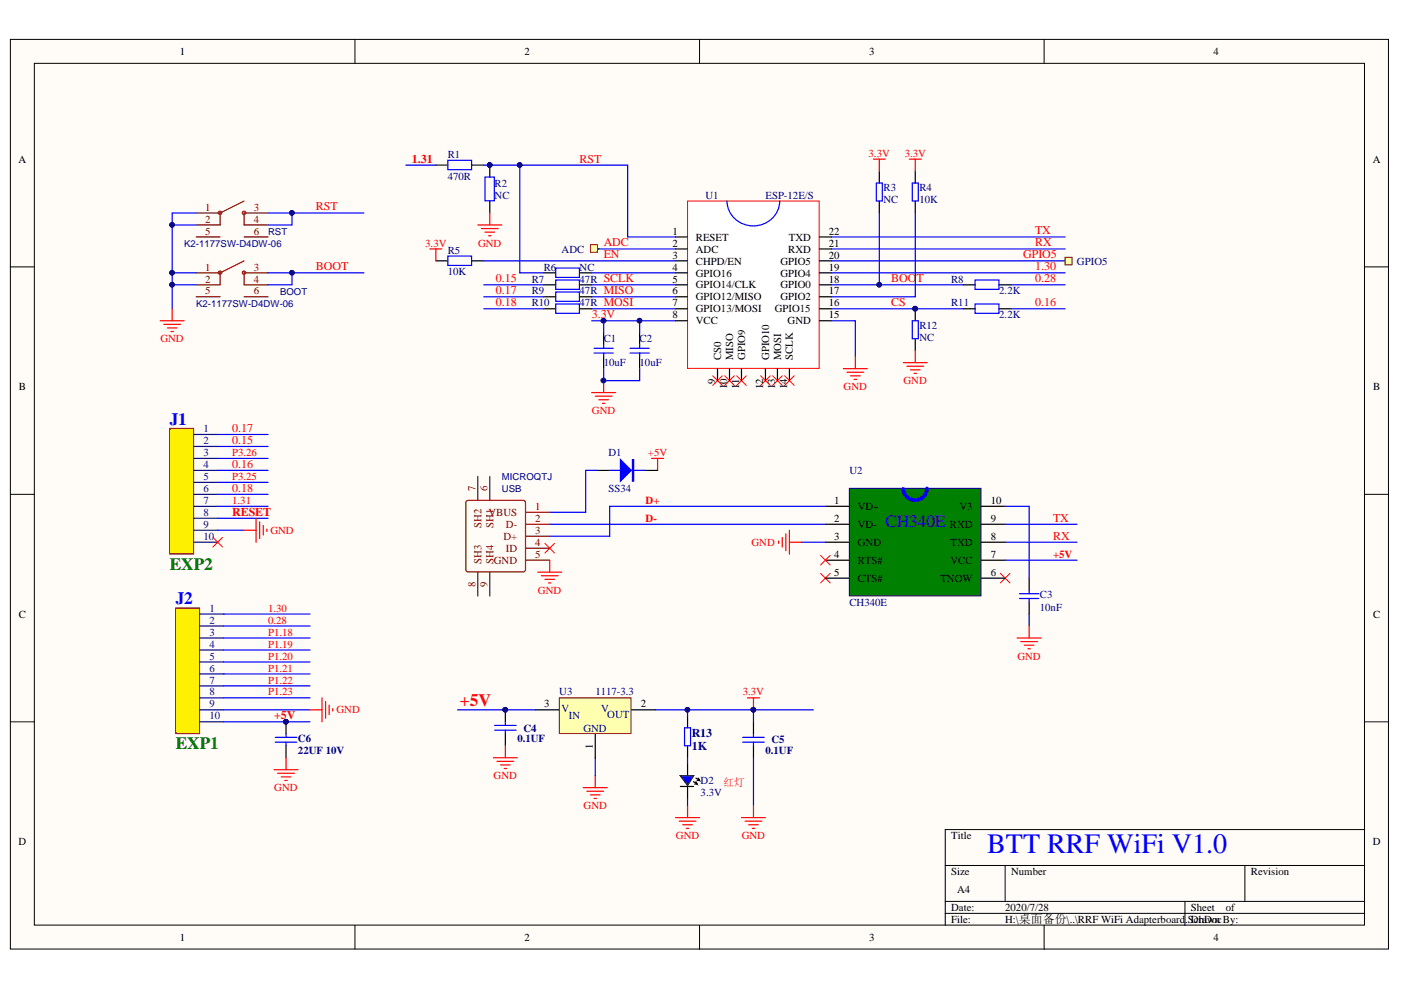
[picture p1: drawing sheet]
<svg xmlns="http://www.w3.org/2000/svg" width="297mm" height="210mm" viewBox="0 0 297 210" stroke-linecap="round" stroke-linejoin="round" font-family="sans-serif">
<g fill="#fffcf8" stroke="#000" stroke-width=".21">
<path d="M2.2 8.4h292.2v192.8h-292.2z"/>
<path d="M7.3 13.4h282v182.7h-282z"/>
</g>
<g fill="none" stroke="#000" stroke-width=".21">
<path d="M75.3 8.4v5M148.3 8.4v5M221.4 8.4v5M2.2 56.6h5.1M289.3 56.6h5.1M2.2 104.8h5.1M289.3 104.8h5.1M2.2 153h5.1M289.3 153h5.1M289.3 175.9h-88.9v20.3M75.3 196.2v5.1M148.3 196.2v5.1"/>
<path d="M200.4 183.5h88.9M200.4 191.1h88.9M200.4 193.7h88.9M213.1 183.5v7.6M221.4 196.2v5.1M251.2 191.1v5.1M263.9 183.5v7.6"/>
</g>
<g fill="none" stroke="#00f" stroke-width=".25">
<path d="M86.1 35h6.3M95 34h5v2h-5zM102.8 37.5h2v5.1h-2zM95 54.3h5v2h-5zM176.3 57.9h49.5M206.7 59.4h5.1v2h-5.1zM125.4 68h17.8M125.4 60.4h17.8M125.4 62.9h17.8M125.4 65.5h17.8M126 74.9h4M126 73.8h4"/>
<path d="M128 78.2v2.5h7.6v-2.5M128 68v2.5M128 73.1v.7M128 74.9v.7M133.6 74.9h4M133.6 73.8h4M135.6 68v2.5M135.6 73.1v.7M135.6 74.9v.7M176.3 65.5h27.9M176.3 68h5v7.6M176.3 60.4h27.9"/>
<path d="M206.7 64.5h5.1v1.9h-5.1zM214.4 60.4h11.4M214.4 65.5h11.4"/>
</g>
<g fill="#000080" stroke="#000080" stroke-width=".21">
<circle cx="135.6" cy="68" r=".48"/>
<circle cx="128" cy="68" r=".49"/>
<circle cx="194" cy="65.4" r=".48"/>
<circle cx="103.8" cy="35" r=".48"/>
<circle cx="128" cy="80.7" r=".49"/>
<circle cx="186.4" cy="60.4" r=".48"/>
</g>
<path d="M151.1 79.7l2 2M153.1 79.7l-2 2M153.7 79.7l2 2M155.7 79.7l-2 2M156.2 79.7l2 2M158.2 79.7l-2 2M161.3 79.7l2 2M163.3 79.7l-2 2M163.8 79.7l2 2M165.8 79.7l-2 2M166.4 79.7l2 2M168.4 79.7l-2 2" fill="none" stroke="#f00" stroke-width=".21"/>
<g fill="none" stroke="#000" stroke-width=".25">
<path d="M92.4 35h2.6M100 35h2.6M103.8 35v2.5M92.4 55.3h2.6M100 55.3h2.6M103.8 42.6v2.6M128 70.5v2.6M128 75.6v2.6M135.6 70.5v2.6M135.6 75.6v2.6M204.2 65.5h2.6M204.2 60.4h2.6"/>
<path d="M211.8 65.5h2.6M211.8 60.4h2.6"/>
</g>
<g fill="none" stroke="#f00" stroke-width=".25">
<path d="M101.3 47.7h5.1M102.1 48.5h3.5M102.8 49.2h2.1M103.6 50h.5M103.8 45.2v2.5M178.8 78.2h5.1M179.6 78.9h3.5M180.3 79.7h2.1M181.3 75.6v2.6M125.4 83.2h5.1M126.2 84h3.6M127 84.8h2"/>
<path d="M127.7 85.5h.5M128 80.7v2.5M181.1 80.4h.5"/>
</g>
<path d="M37.3 128.9h5v26.6h-5z" fill="#fdf101" stroke="#800000" stroke-width=".25"/>
<path d="M42.3 130.2h5.1M42.3 132.7h5.1M42.3 135.3h5.1M42.3 137.8h5.1M42.3 140.3h5.1M42.3 142.9h5.1M42.3 145.4h5.1M42.3 148h5.1M42.3 150.5h5.1M42.3 153h5.1" fill="none" stroke="#11037f" stroke-width=".25"/>
<path d="M36 90.9h5v26.6h-5z" fill="#fdf101" stroke="#800000" stroke-width=".25"/>
<path d="M41.1 92.1h5.1M41.1 94.7h5.1M41.1 97.2h5.1M41.1 99.7h5.1M41.1 102.3h5.1M41.1 104.8h5.1M41.1 107.4h5.1M41.1 109.9h5.1M41.1 112.4h5.1M41.1 115h5.1" fill="none" stroke="#11037f" stroke-width=".25"/>
<g fill="none" stroke="#00f" stroke-width=".25">
<path d="M117.8 59.4h5.1v2h-5.1zM102.6 65.5h12.7M102.6 62.9h12.7M102.6 60.4h12.7M117.8 64.5h5.1v1.9h-5.1zM117.8 61.9h5.1v2h-5.1zM46.2 97.2h10.6M46.2 92.1h10.6M46.2 94.7h10.6M46.2 99.7h10.6M126.7 99.7h-2.5v8.9h-7.6M46.2 102.3h10.6"/>
<path d="M46.2 107.4h10.6M46.2 109.9h10.6M46.2 112.4h5.6M46.2 104.8h10.6M116.6 111.2h58.4M169.9 115h5.1M47.4 132.7h18.3M47.4 130.2h18.3M47.4 135.3h18.3M47.4 137.8h18.3M216.2 126.9h4M216.2 125.9h4"/>
<path d="M218.2 125.1v.8M218.2 126.9v.8M47.4 153h18.3M47.4 150.5h18.3M47.4 140.3h18.3M47.4 142.9h18.3M47.4 145.4h18.3M47.4 148h18.3M58.4 156.3h4.5M58.4 157.4h4.5M60.6 155.6v.7M60.6 157.4v.7"/>
</g>
<circle cx="60.6" cy="153" r=".49" fill="#000080" stroke="#000080" stroke-width=".21"/>
<g fill="none" stroke="#f00" stroke-width=".25">
<path d="M138.2 97.2h2.5M139.4 97.2v2.5M51.8 112.4h2.5M54.3 109.9v5.1M55.1 110.7v3.5M55.8 111.4v2M56.6 112.2v.5M116.6 118.8v2.5M165.1 114.7v.5M165.8 114v2M166.6 113.2v3.5M167.4 112.4v5.1"/>
<path d="M167.4 115h2.5M114 121.3h5.1M114.8 122.1h3.5M115.5 122.8h2.1M116.3 123.6h.5M215.7 135.3h5M216.4 136h3.6M217.2 136.8h2M217.9 137.6h.6M218.2 132.7v2.6M65.7 150.5h2.6M68.3 148v5"/>
<path d="M69 148.7v3.6M69.8 149.5v2M70.6 150.2v.6M58.1 163.2h5.1M58.9 164h3.5M59.6 164.7h2.1M60.4 165.5h.5M60.6 160.7v2.5"/>
</g>
<path d="M45.1 114l2.1 2M47.2 114l-2.1 2M174 121.6l2 2M176 121.6l-2 2M212.1 121.6l2 2M214.1 121.6l-2 2" fill="none" stroke="#f00" stroke-width=".21"/>
<path d="M115.3 65.5h2.5M115.3 62.9h2.5M115.3 60.4h2.5M122.9 65.5h2.5M122.9 62.9h2.5M122.9 60.4h2.5M218.2 122.6v2.5M218.2 127.7v2.5M60.6 153v2.6M60.6 158.1v2.6" fill="none" stroke="#000" stroke-width=".25"/>
<path d="M218.2 130.2v2.5" fill="none" stroke="#000080" stroke-width=".25"/>
<path d="M180.1 103.5h27.9v22.8h-27.9z" fill="#008000" stroke="#000080" stroke-width=".21"/>
<g fill="none" stroke="#000" stroke-width=".25">
<path d="M175 107.4h5.1M175 111.2h5.1M175 115h5.1M175 118.8h5.1M208 107.4h5.1M208 111.2h5.1M208 115h5.1M208 118.8h5.1M175 122.6h5.1M208 122.6h5.1M107.1 150.5v2.5M107.1 155.6v2.5"/>
<path d="M145.8 151.8v2.5M145.8 158.1v2.6M144.2 164.5h2.8l-1.2 2zM144.2 166.7h2.8M145.8 161.9v2.6M145.8 166.7v2.6M147 165.7l.8 .5-.2-.5M147.3 166.2h.5M147.6 165l.7 .5-.2-.5M147.8 165.5h.5"/>
</g>
<path d="M196.5 103.5a2.53 2.53 0 0 1-2.4 2.5 2.53 2.53 0 0 1-2.6-2.4" fill="none" stroke="#00f" stroke-width=".76"/>
<g fill="none" stroke="#00f" stroke-width=".25">
<path d="M36.5 47.7h5.1M36.5 57.9h5.1M41.6 45.2h-5.1v20.3M56.8 45.2h20.4M56.8 57.9h20.4M61.9 45.2v2.5h-5.1M61.9 57.9v2.5h-5.1M36.5 60.4h5.1M175 107.4h-45.7v6.3h-12.7M213.1 107.4h5.1v15.2M213.1 115h15.3M213.1 111.2h15.3"/>
<path d="M213.1 118.8h15.3M104.9 154.8h4.5M104.9 153.8h4.5M107.1 153v.8M107.1 154.8v.8M145.1 154.3h1.3v3.8h-1.3z"/>
</g>
<g fill="none" stroke="#800" stroke-width=".25">
<path d="M41.6 57.9h5.1v2.5h-5.1M41.6 45.2h5.1v2.5h-5.1M41.6 50.2h5.1M51.8 50.2h5M56.8 57.9h-5v2.5h5M56.8 45.2h-5v2.5h5M41.6 62.9h5.1M51.8 62.9h5M98.8 106.3l.5-.2h11.6l.4 .2 .1 14.5-.2 .4-11.9 .1-.5-.3zM101.3 101v5.1M103.8 101v5.1M111.5 108.6h5.1"/>
<path d="M111.5 111.2h5.1M111.5 113.7h5.1M111.5 116.2h5.1M111.5 118.8h5.1M101.3 121.3v5.1M103.8 121.3v5.1"/>
</g>
<path d="M115.5 115.2l2.1 2.1M117.6 115.2l-2.1 2.1M174 117.8l2 2M176 117.8l-2 2" fill="none" stroke="#f00" stroke-width=".21"/>
<g fill="none" stroke="#900" stroke-width=".25">
<path d="M51.8 55.3l-5.1 2.6M51.8 42.6l-5.1 2.6"/>
<circle cx="46.6" cy="57.8" r=".36"/>
<circle cx="46.6" cy="45.1" r=".36"/>
<circle cx="51.7" cy="57.8" r=".36"/>
<circle cx="51.7" cy="45.1" r=".36"/>
</g>
<g fill="#000080" stroke="#000080" stroke-width=".21">
<circle cx="61.9" cy="45.1" r=".48"/>
<circle cx="61.9" cy="57.8" r=".48"/>
<circle cx="36.5" cy="47.7" r=".48"/>
<circle cx="36.5" cy="57.8" r=".48"/>
<circle cx="36.5" cy="60.4" r=".48"/>
<circle cx="107.1" cy="150.5" r=".48"/>
</g>
<g fill="none" stroke="#f00" stroke-width=".25">
<path d="M34 68h5M34.7 68.8h3.6M35.5 69.5h2M36.3 70.3h.5M36.5 65.5v2.5M107.1 158.1v2.6M104.6 160.7h5.1M105.4 161.4h3.5M106.1 162.2h2.1M106.9 162.9h.5M123.7 167h5M124.4 167.8h3.6"/>
<path d="M125.2 168.5h2M126 169.3h.5M126.2 164.5v2.5"/>
</g>
<path d="M126.2 160.7v3.8" fill="none" stroke="#000080" stroke-width=".25"/>
<path d="M144.2 164.5h2.8l-1.2 2z" fill="#00f"/>
<path d="M144.2 164.5h2.8l-1.2 2z" fill="none" stroke="#2d1b3e" stroke-width=".25"/>
<path d="M158.5 148h2.5M159.7 148v2.5M143.2 173.3h5.1M144 174.1h3.6M144.8 174.9h2M145.5 175.6h.5M145.8 170.8v2.5M157.2 173.3h5.1M158 174.1h3.5M158.7 174.9h2.1M159.5 175.6h.5M159.7 170.8v2.5" fill="none" stroke="#f00" stroke-width=".25"/>
<path d="M97 150.5h16.5M138.9 150.5h6.9v1.3M145.8 150.5h13.9v2.5M157.5 157.4h4.5M157.5 156.3h4.5M159.7 155.6v.7M159.7 157.4v.7M159.7 150.5h12.8M145.8 160.7v1.2M145.8 169.3v1.5M159.7 160.7v10.1" fill="none" stroke="#00f" stroke-width=".25"/>
<g fill="#000080" stroke="#000080" stroke-width=".21">
<circle cx="145.7" cy="150.5" r=".48"/>
<circle cx="159.7" cy="150.5" r=".48"/>
<circle cx="107.1" cy="150.5" r=".48"/>
</g>
<path d="M113.5 150.5h5.1M126.2 155.6v5.1M133.8 150.5h5.1M159.7 153v2.6M159.7 158.1v2.6" fill="none" stroke="#000" stroke-width=".25"/>
<path d="M118.6 148h15.2v7.5h-15.2z" fill="#ffffb0" stroke="#800000" stroke-width=".21"/>
<path d="M126.7 99.7h2.6M136.9 99.7h2.5" fill="none" stroke="#000" stroke-width=".25"/>
<path d="M129.3 99.7h7.6M134.1 97.5h.2v4.5h-.2zM134.2 97.5v4.5" fill="none" stroke="#00f" stroke-width=".25"/>
<path d="M131.5 97.5l2.3 2.2-2.3 2.3z" fill="#00f"/>
<g fill="none" stroke="#00f" stroke-width=".25">
<path d="M102.6 35h7.6M185.8 38.8h1.3v3.8h-1.3zM193.4 38.8h1.3v3.8h-1.3zM102.6 55.3h40.6M117.8 56.8h5.1v2h-5.1zM125.4 57.9h17.8M126.7 52.8h16.5M143.2 50.2h-10.1v-15.2h-22.9v22.9h5.1M176.3 50.2h49.5M176.3 52.8h49.5M176.3 55.3h49.5M186.4 45.2v15.2"/>
<path d="M194.1 45.2v17.7h-17.8M193.4 68h1.3v3.8h-1.3zM131.5 97.5l2.3 2.2-2.3 2.3z"/>
</g>
<path d="M186.4 36.3v2.5M194.1 36.3v2.5M115.3 57.9h2.5M122.9 57.9h2.5M186.4 42.6v2.6M194.1 42.6v2.6M225.8 55.3h.1M194.1 65.5v2.5M194.1 71.8v2.6" fill="none" stroke="#000" stroke-width=".25"/>
<path d="M185.2 33.7h2.5M186.4 33.7v2.6M192.8 33.7h2.5M194.1 33.7v2.6M91.1 52.8h2.6M92.4 52.8v2.5M191.5 76.9h5.1M192.3 77.7h3.5M193 78.4h2.1M193.8 79.2h.5M194.1 74.4v2.5" fill="none" stroke="#f00" stroke-width=".25"/>
<g fill="#000080" stroke="#000080" stroke-width=".21">
<circle cx="186.4" cy="60.4" r=".48"/>
<circle cx="194" cy="65.4" r=".48"/>
<circle cx="110.2" cy="35" r=".48"/>
<circle cx="103.8" cy="35" r=".48"/>
</g>
<path d="M225.8 54.6h1.5v1.6h-1.5z" fill="#ffffb0" stroke="#800000" stroke-width=".21"/>
<path d="M126.7 52.8h.1" fill="none" stroke="#000" stroke-width=".25"/>
<path d="M125.2 51.9h1.5v1.6h-1.5z" fill="#ffffb0" stroke="#800000" stroke-width=".21"/>
<path d="M145.8 42.6h27.9v35.5h-27.9z" fill="#fff" stroke="#f00" stroke-width=".21"/>
<g fill="none" stroke="#000" stroke-width=".25">
<path d="M143.2 57.9h2.6M143.2 55.3h2.6M143.2 52.8h2.6M143.2 50.2h2.6M173.7 57.9h2.6M173.7 55.3h2.6M173.7 52.8h2.6M173.7 50.2h2.6M143.2 68h2.6M143.2 65.5h2.6M143.2 62.9h2.6M143.2 60.4h2.6"/>
<path d="M152.1 78.2v2.5M154.7 78.2v2.5M157.2 78.2v2.5M162.3 78.2v2.5M164.8 78.2v2.5M167.4 78.2v2.5M173.7 68h2.6M173.7 65.5h2.6M173.7 62.9h2.6M173.7 60.4h2.6"/>
</g>
<path d="M165.3 42.6a5.6 5.6 0 0 1-5.6 5.3 5.6 5.6 0 0 1-5.6-5.3" fill="none" stroke="#00f" stroke-width=".25"/>
<text font-size="6" fill="#00f" x="209.3" y="181">BTT RRF WiFi V1.0</text>
<g font-size="3.7" fill="#00f">
<text x="36" y="90.1">J1</text>
<text x="187.7" y="111.6">CH340E</text>
<text x="37.3" y="128.1">J2</text>
</g>
<g font-size="3.7" fill="#008000">
<text x="36" y="120.8">EXP2</text>
<text x="37.3" y="158.9">EXP1</text>
</g>
<text font-size="3.7" fill="#f00" x="97.5" y="149.7">+5V</text>
<g font-size="2.5" fill="#f00">
<text x="87.3" y="34.5">1.31</text>
<text x="122.9" y="34.5">RST</text>
<text x="67" y="44.6">RST</text>
<text x="128" y="52.2">ADC</text>
<text x="219.5" y="49.7">TX</text>
<text x="219.5" y="52.2">RX</text>
<text x="67" y="57.3">BOOT</text>
<text x="105.1" y="59.9">0.15</text>
<text x="128" y="54.8">EN</text>
<text x="189" y="59.9">BOOT</text>
<text x="216.9" y="54.8">GPIO5</text>
<text x="219.5" y="57.3">1.30</text>
<text x="219.5" y="59.9">0.28</text>
<text x="105.1" y="62.4">0.17</text>
<text x="105.1" y="64.9">0.18</text>
<text x="189" y="64.9">CS</text>
<text x="219.5" y="64.9">0.16</text>
<text x="125.5" y="67.5">3.3V</text>
<text x="49.2" y="91.6">0.17</text>
<text x="49.2" y="94.1">0.15</text>
<text x="49.2" y="99.2">0.16</text>
<text x="49.2" y="104.2">0.18</text>
<text x="49.2" y="109.4">RESET</text>
<text x="223.3" y="110.6">TX</text>
<text x="223.3" y="114.4">RX</text>
<text x="58.1" y="152.5">+5V</text>
</g>
<g font-size="2.5" fill="#000080">
<text x="146.6" y="156.3">R13</text>
<text x="146.6" y="159.1">1K</text>
</g>
<g font-size="2.3">
<text x="38.1" y="11.7">1</text>
<text x="111.2" y="11.7">2</text>
<text x="184.3" y="11.7">3</text>
<text x="257.3" y="11.7">4</text>
<text x="3.9" y="34.5">A</text>
<text x="291.1" y="34.5">A</text>
<text x="142.6" y="49.7">1</text>
<text x="142.6" y="52.3">2</text>
<text x="147.5" y="51">RESET</text>
<text x="147.5" y="53.6">ADC</text>
<text x="167.1" y="53.6">RXD</text>
<text x="167.2" y="51">TXD</text>
<text x="175.7" y="52.3">21</text>
<text x="175.7" y="49.7">22</text>
<text x="142.6" y="54.8">3</text>
<text x="142.6" y="57.4">4</text>
<text x="142.6" y="59.9">5</text>
<text x="147.5" y="56.1">CHPD/EN</text>
<text x="147.5" y="58.6">GPIO16</text>
<text x="165.5" y="58.6">GPIO4</text>
<text x="165.5" y="56.1">GPIO5</text>
<text x="175.7" y="59.9">18</text>
<text x="175.7" y="57.4">19</text>
<text x="175.7" y="54.8">20</text>
<text x="142.6" y="62.4">6</text>
<text x="142.6" y="65">7</text>
<text x="147.5" y="61.2">GPIO14/CLK</text>
<text x="147.5" y="63.7">GPIO12/MISO</text>
<text x="165.5" y="63.7">GPIO2</text>
<text x="165.5" y="61.2">GPIO0</text>
<text x="175.7" y="65">16</text>
<text x="175.7" y="62.4">17</text>
<text x="142.6" y="67.5">8</text>
<text x="147.5" y="66.2">GPIO13/MOSI</text>
<text x="147.5" y="68.8">VCC</text>
<text x="164.3" y="66.2">GPIO15</text>
<text x="167" y="68.8">GND</text>
<text x="175.7" y="67.5">15</text>
<text x="152.9" y="76.4" transform="rotate(-90 152.9 76.4)">CS0</text>
<text x="155.4" y="76.4" transform="rotate(-90 155.4 76.4)">MISO</text>
<text x="158" y="76.4" transform="rotate(-90 158 76.4)">GPIO9</text>
<text x="163.1" y="76.4" transform="rotate(-90 163.1 76.4)">GPIO10</text>
<text x="165.6" y="76.4" transform="rotate(-90 165.6 76.4)">MOSI</text>
<text x="168.1" y="76.4" transform="rotate(-90 168.1 76.4)">SCLK</text>
<text x="4" y="82.8">B</text>
<text x="151.6" y="81.4" transform="rotate(-90 151.6 81.4)">9</text>
<text x="154.2" y="82.5" transform="rotate(-90 154.2 82.5)">10</text>
<text x="156.7" y="82.5" transform="rotate(-90 156.7 82.5)">11</text>
<text x="161.8" y="82.5" transform="rotate(-90 161.8 82.5)">12</text>
<text x="164.3" y="82.5" transform="rotate(-90 164.3 82.5)">13</text>
<text x="166.9" y="82.5" transform="rotate(-90 166.9 82.5)">14</text>
<text x="291.1" y="82.8">B</text>
<text x="176.9" y="106.9">1</text>
<text x="210.1" y="106.9">10</text>
<text x="176.9" y="110.7">2</text>
<text x="181.9" y="108.1">VD+</text>
<text x="181.9" y="111.9">VD-</text>
<text x="201.4" y="111.9">RXD</text>
<text x="203.4" y="108.1">V3</text>
<text x="210.1" y="110.7">9</text>
<text x="176.9" y="114.5">3</text>
<text x="176.9" y="118.3">4</text>
<text x="181.9" y="115.7">GND</text>
<text x="181.9" y="119.5">RTS#</text>
<text x="201.5" y="119.5">VCC</text>
<text x="201.5" y="115.7">TXD</text>
<text x="210.1" y="118.3">7</text>
<text x="210.1" y="114.5">8</text>
<text x="176.9" y="122.1">5</text>
<text x="181.9" y="123.3">CTS#</text>
<text x="199.4" y="123.3">TNOW</text>
<text x="210.1" y="122.1">6</text>
<text x="4" y="131">C</text>
<text x="291.1" y="131">C</text>
<text x="115.4" y="150">3</text>
<text x="135.9" y="150">2</text>
<text x="125.7" y="158.7" transform="rotate(-90 125.7 158.7)">1</text>
<text x="3.9" y="179.2">D</text>
<text x="201.7" y="177.9">Title</text>
<text x="291.1" y="179.2">D</text>
<text x="201.7" y="185.6">Size</text>
<text x="214.4" y="185.6">Number</text>
<text x="265.2" y="185.6">Revision</text>
<text x="202.9" y="189.4">A4</text>
<text x="201.7" y="193.2">Date:</text>
<text x="201.7" y="195.7">File:</text>
<text x="213.1" y="193.2">2020/7/28</text>
<text x="213.1" y="195.7">H:\桌面备份\..\RRF WiFi Adapterboard.SchDoc</text>
<text x="252.5" y="193.2">Sheet</text>
<text x="252.5" y="195.7">Drawn By:</text>
<text x="259.9" y="193.2">of</text>
<text x="38.1" y="199.5">1</text>
<text x="111.2" y="199.5">2</text>
<text x="184.3" y="199.5">3</text>
<text x="257.3" y="199.5">4</text>
</g>
<g font-size="2.3" fill="#000080">
<text x="94.9" y="33.5">R1</text>
<text x="94.9" y="38.1">470R</text>
<text x="104.9" y="39.6">R2</text>
<text x="187.3" y="40.6">R3</text>
<text x="194.9" y="40.6">R4</text>
<text x="104.9" y="42.1">NC</text>
<text x="149.6" y="42.1">U1</text>
<text x="162.3" y="42.1">ESP-12E/S</text>
<text x="187.3" y="43.1">NC</text>
<text x="194.9" y="43.1">10K</text>
<text x="94.9" y="53.8">R5</text>
<text x="119.1" y="53.6">ADC</text>
<text x="94.9" y="58.4">10K</text>
<text x="112.7" y="59.9">R7</text>
<text x="115.3" y="57.4">R6</text>
<text x="122.9" y="59.9">47R SCLK</text>
<text x="122.9" y="57.4">NC</text>
<text x="201.7" y="59.9">R8</text>
<text x="228.3" y="56.1">GPIO5</text>
<text x="112.7" y="65">R10</text>
<text x="112.7" y="62.4">R9</text>
<text x="122.9" y="65">47R MOSI</text>
<text x="122.9" y="62.4">47R MISO</text>
<text x="201.7" y="65">R11</text>
<text x="211.9" y="62.4">2.2K</text>
<text x="194.9" y="69.8">R12</text>
<text x="211.9" y="67.5">2.2K</text>
<text x="128" y="77.7">10uF</text>
<text x="128" y="72.6">C1</text>
<text x="135.6" y="77.7">10uF</text>
<text x="135.6" y="72.6">C2</text>
<text x="194.9" y="72.3">NC</text>
<text x="129" y="96.7">D1</text>
<text x="180.1" y="100.5">U2</text>
<text x="129" y="104.3">SS34</text>
<text x="180.1" y="128.4">CH340E</text>
<text x="220.5" y="129.5">10nF</text>
<text x="220.5" y="126.9">C3</text>
<text x="118.6" y="147.5">U3</text>
<text x="126.2" y="147.5">1117-3.3</text>
<text x="111" y="155.1">C4</text>
<text x="119.1" y="151">V</text>
<text x="120.6" y="152.5">IN</text>
<text x="123.7" y="155.1">GND</text>
<text x="127.5" y="151">V</text>
<text x="128.8" y="152.3">OUT</text>
<text x="63.2" y="157.4">C6</text>
<text x="63.2" y="159.9">22UF 10V</text>
<text x="109.7" y="157.4">0.1UF</text>
<text x="162.3" y="159.9">0.1UF</text>
<text x="163.6" y="157.6">C5</text>
<text x="148.6" y="166.3">D2</text>
<text x="148.6" y="168.8">3.3V</text>
</g>
<g font-size="2.3" fill="#f00">
<text x="184.2" y="33.2">3.3V</text>
<text x="191.8" y="33.2">3.3V</text>
<text x="90.2" y="52.3">3.3V</text>
<text x="101.4" y="52.3">GND</text>
<text x="34" y="72.6">GND</text>
<text x="178.9" y="82.8">GND</text>
<text x="191.6" y="81.5">GND</text>
<text x="125.5" y="87.8">GND</text>
<text x="49.2" y="96.7">P3.26</text>
<text x="49.2" y="101.8">P3.25</text>
<text x="137.4" y="96.7">+5V</text>
<text x="49.2" y="106.9">1.31</text>
<text x="136.9" y="106.9">D+</text>
<text x="57.3" y="113.2">GND</text>
<text x="136.9" y="110.7">D-</text>
<text x="159.3" y="115.7">GND</text>
<text x="223.3" y="118.3">+5V</text>
<text x="114" y="125.9">GND</text>
<text x="56.8" y="129.7">1.30</text>
<text x="56.8" y="132.3">0.28</text>
<text x="56.8" y="134.8">P1.18</text>
<text x="56.8" y="137.3">P1.19</text>
<text x="56.8" y="139.9">P1.20</text>
<text x="56.8" y="142.4">P1.21</text>
<text x="215.7" y="139.9">GND</text>
<text x="56.8" y="147.5">P1.23</text>
<text x="56.8" y="144.9">P1.22</text>
<text x="157.5" y="147.5">3.3V</text>
<text x="71.3" y="151.3">GND</text>
<text x="58.1" y="167.8">GND</text>
<text x="104.7" y="165.2">GND</text>
<text x="153.4" y="166.6">红灯</text>
<text x="123.7" y="171.6">GND</text>
<text x="143.3" y="177.9">GND</text>
<text x="157.3" y="177.9">GND</text>
</g>
<g font-size="2.3" fill="#800">
<text x="43.5" y="47.2">2</text>
<text x="43.5" y="44.7">1</text>
<text x="53.8" y="44.7">3</text>
<text x="53.8" y="47.2">4</text>
<text x="43.5" y="49.7">5</text>
<text x="53.8" y="49.7">6</text>
<text x="43.5" y="59.9">2</text>
<text x="43.5" y="57.4">1</text>
<text x="53.8" y="57.4">3</text>
<text x="53.8" y="59.9">4</text>
<text x="43.5" y="62.4">5</text>
<text x="53.8" y="62.4">6</text>
<text x="100.8" y="104" transform="rotate(-90 100.8 104)">7</text>
<text x="103.3" y="104" transform="rotate(-90 103.3 104)">6</text>
<text x="102.1" y="111.9" transform="rotate(-90 102.1 111.9)">SH2</text>
<text x="103.6" y="109.4">VBUS</text>
<text x="104.6" y="111.9" transform="rotate(-90 104.6 111.9)">SH1</text>
<text x="107.3" y="111.9">D-</text>
<text x="113.5" y="108.1">1</text>
<text x="113.5" y="110.7">2</text>
<text x="113.5" y="113.2">3</text>
<text x="102.1" y="119.5" transform="rotate(-90 102.1 119.5)">SH3</text>
<text x="104.6" y="119.5" transform="rotate(-90 104.6 119.5)">SH4</text>
<text x="104.7" y="119.5">GND</text>
<text x="106.7" y="114.5">D+</text>
<text x="107.3" y="117">ID</text>
<text x="113.5" y="115.7">4</text>
<text x="113.5" y="118.3">5</text>
<text x="100.8" y="124.5" transform="rotate(-90 100.8 124.5)">8</text>
<text x="103.3" y="124.5" transform="rotate(-90 103.3 124.5)">9</text>
</g>
<g font-size="2.3" fill="#11037f">
<text x="43.1" y="91.6">1</text>
<text x="43.1" y="94.2">2</text>
<text x="43.1" y="96.7">3</text>
<text x="43.1" y="99.2">4</text>
<text x="43.1" y="101.8">5</text>
<text x="43.1" y="104.3">6</text>
<text x="43.1" y="106.9">7</text>
<text x="43.1" y="109.4">8</text>
<text x="43.1" y="111.9">9</text>
<text x="43.1" y="114.5">10</text>
<text x="44.4" y="129.7">1</text>
<text x="44.4" y="132.3">2</text>
<text x="44.4" y="134.8">3</text>
<text x="44.4" y="137.3">4</text>
<text x="44.4" y="139.9">5</text>
<text x="44.4" y="142.4">6</text>
<text x="44.4" y="144.9">7</text>
<text x="44.4" y="147.5">8</text>
<text x="44.4" y="150">9</text>
<text x="44.4" y="152.5">10</text>
</g>
<g font-size="2" fill="#000080">
<text x="39" y="52.3">K2-1177SW-D4DW-06</text>
<text x="56.8" y="49.8">RST</text>
<text x="41.6" y="65.1">K2-1177SW-D4DW-06</text>
<text x="59.4" y="62.5">BOOT</text>
<text x="106.4" y="101.8">MICROQTJ</text>
<text x="106.4" y="104.4">USB</text>
</g>
</svg>
